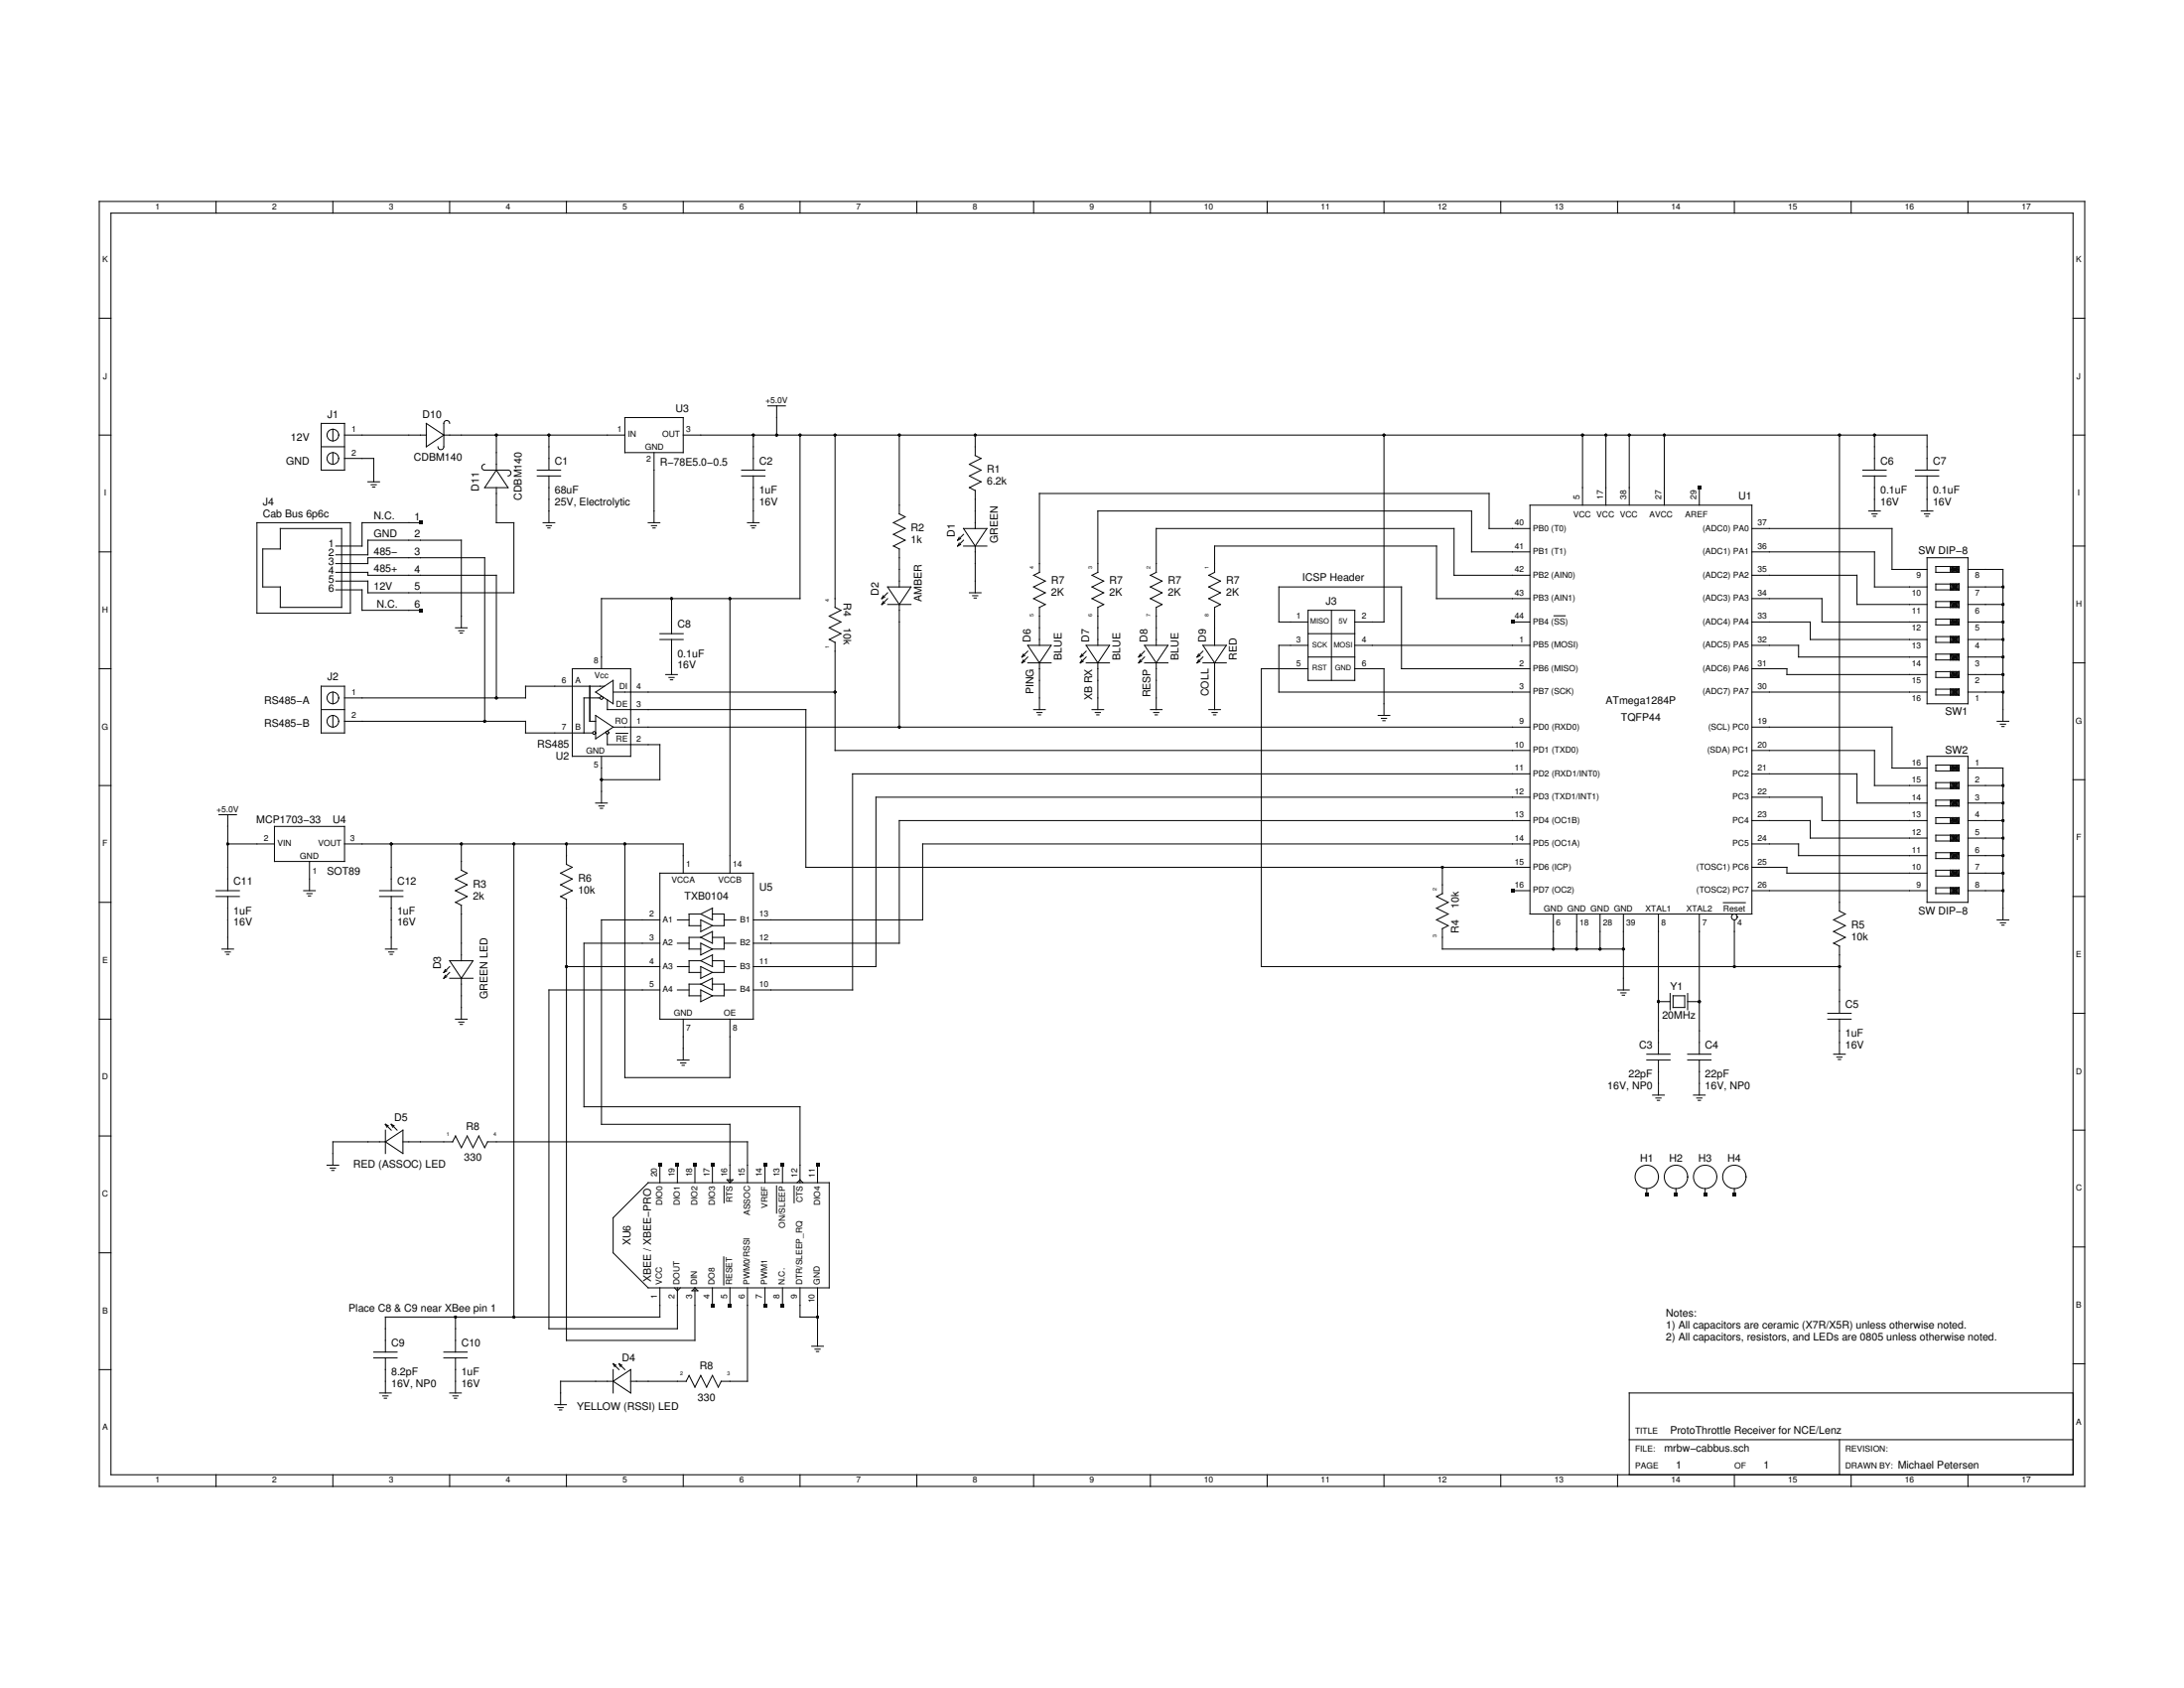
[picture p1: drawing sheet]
<svg xmlns="http://www.w3.org/2000/svg" width="279mm" height="216mm" viewBox="0 0 279 216" stroke-linecap="round" stroke-linejoin="round" font-family="sans-serif">
<g fill="none" stroke="#000" stroke-width=".13">
<path d="M12.7 25.8h254v164.3h-254zM14.2 27.3h251v161.3h-251zM27.6 25.8v1.5M42.6 25.8v1.5M57.5 25.8v1.5M72.5 25.8v1.5M87.4 25.8v1.5M102.3 25.8v1.5M117.3 25.8v1.5M132.2 25.8v1.5M147.2 25.8v1.5M162.1 25.8v1.5"/>
<path d="M177.1 25.8v1.5M192 25.8v1.5M206.9 25.8v1.5M221.9 25.8v1.5M236.8 25.8v1.5M251.8 25.8v1.5M12.7 55.6h1.5M12.7 40.7h1.5M41.1 54.2h3v5.9h-3zM41.1 57.1h3M42.6 54.9v1.5M42.6 57.9v1.5"/>
<path d="M44.1 55.6h10.4M44.1 58.6h3.7v3M54.5 54.2l2.3 1.4-2.3 1.5zM56.8 55.6h23.1M57.5 54.2a.37 .37 0 0 0-.3-.4 .37 .37 0 0 0-.4 .4v2.9a.37 .37 0 0 1-.4 .4 .37 .37 0 0 1-.4-.4M62 59.4a.37 .37 0 0 0-.4 .4 .37 .37 0 0 0 .4 .3h3a.37 .37 0 0 1 .4 .4 .37 .37 0 0 1-.4 .4M63.5 55.6v4.5M70.2 55.6v4.5M79.9 53.4h7.5v4.5h-7.5zM83.7 57.9v9M87.4 55.6h159.1v4.5M96.4 55.6v4.5"/>
<path d="M98.2 51.9h2.3M99.4 51.9v3.7M102.3 55.6v21h-25.4v8.9M106.8 55.6v22.1l.8 .4-1.5 .7 1.5 .8-1.5 .7 1.5 .7-1.5 .8 .7 .4v13.8h88.9M115 55.6v10.1l.8 .4-1.5 .8 1.5 .7-1.5 .7 1.5 .8-1.5 .7 .7 .4M124.8 55.6v2.7l.7 .3-1.5 .8 1.5 .7-1.5 .8 1.5 .7-1.5 .8 .8 .3v4.9M177.1 55.6v24h-3.8M202.5 55.6v9M205.4 55.6v9M208.4 55.6v9M212.9 55.6v9M235.3 55.6v60.9l.8 .4-1.5 .8 1.5 .7-1.5 .7 1.5 .8-1.5 .7 .7 .4"/>
<path d="M239.8 55.6v4.5M265.2 55.6h1.5M265.2 40.7h1.5M12.7 70.6h1.5M32.9 66.9h11.9v11.5h-11.9zM35.9 67.6h7.8v10.1h-7.8v-2.6h-2.3v-4.9h2.3zM43 71h4.1v-1.9h11.9v11.2M43 73.2h4.1v.4h16.4v15.7M43 72.1h4.1v-.8h14.9v21M43 75.4h3.3v2.7h7.5M47.1 61.6h1.5M47.5 62h.6"/>
<path d="M47.7 62.3h.3M53.8 66.9h-7.5v2.9h-3.3M63.5 62.4v4.5h2.2v8.9h-18.6v-1.5h-4.1M63.5 60.1l1.5 2.3h-3zM68.7 60.1h3M68.7 60.9h3M69.5 66.9h1.5M69.9 67.2h.7M70.1 67.5h.3M70.2 60.9v6M82.9 66.9h1.5M83.3 67.2h.7"/>
<path d="M83.5 67.5h.3M85.9 76.6v4.4M93.4 76.6v35.1M94.9 60.1h3M94.9 60.9h3M95.6 66.9h1.5M96 67.2h.7M96.2 67.5h.3M96.4 60.9v6M113 76.9l-.2 .4M113 76.2l-.2 .4M113.2 77.1l-.4 .2"/>
<path d="M113.2 76.4l-.4 .2M113.6 75.1h2.9l-1.5 2.2zM113.6 77.3h2.9M113.6 75.8l-.8 .8M113.6 76.6l-.8 .7M115 70.2v4.9M115 77.3v15.7M122.7 69.5l-.2 .3M122.7 68.7l-.2 .4M122.9 69.7l-.4 .1M122.9 68.9l-.4 .2M123.3 69.8h3"/>
<path d="M123.3 67.6h3l-1.5 2.2zM123.3 68.3l-.8 .8M123.3 69.1l-.8 .7M124 75.8h1.5M124.4 76.2h.7M124.6 76.5h.3M124.8 69.8v6M132.2 73.6l1.5 .7-1.5 .8 1.5 .7-1.5 .8 1.5 .7-.7 .4v4.8M139.7 73.6l1.5 .7-1.5 .8 1.5 .7-1.5 .8 1.5 .7-.8 .4v4.8M147.2 73.6l1.5 .7-1.5 .8 1.5 .7-1.5 .8 1.5 .7-.8 .4v4.8M154.6 73.6l.8-.4v-3.4h28.4v6.8h11.9M154.6 73.6l1.5 .7-1.5 .8 1.5 .7-1.5 .8 1.5 .7-.7 .4v4.8"/>
<path d="M167.3 79.6h-3.7v-4.5h15.7v10.4h16.4M167.3 78.1h6v8.9h-6zM170.3 78.1v8.9M193.5 79.6h2.2M195.7 70.6h-7.4v-5.2h-47.9v7.8l-.7 .4M195.7 73.6h-9.7v-6h-38.1v5.6l-.7 .4M195.7 67.6h-5.2v-4.5h-57.5v10.1l-.8 .4M195.7 64.6h28.4v52.3h-28.4zM198.8 78.8h1.4M217.4 62.4v2.2M224.1 70.6h15.7v4.5h6.7M224.1 73.6h13.5v3.7h8.9"/>
<path d="M224.1 76.6h9v3h13.4M224.1 79.6h7.5v2.2h14.9M224.1 67.6h17.9v5.2h4.5M238.3 60.1h3M238.3 60.9h3M239.1 65.4h1.5M239.5 65.7h.6M239.7 66h.3M239.8 60.9v4.5M245 60.1h3M245 60.9h3M245.8 65.4h1.5"/>
<path d="M246.2 65.7h.7M246.4 66h.3M246.5 71.3h5.3v18.7h-5.3zM246.5 60.9v4.5M249.5 75.1h1.1M249.5 77.3h1.1M249.5 79.6h1.1M249.5 72.8h1.1M249.5 79.4l1.1 .3M249.5 77.1l1.1 .4M249.5 74.9l1.1 .4M249.5 72.6l1.1 .4"/>
<path d="M249.7 79.2l.8 .7M249.7 76.9l.8 .8M249.7 74.7l.8 .7M249.7 72.5l.8 .7M249.9 79.2l.4 .7M249.9 76.9l.4 .8M249.9 74.7l.4 .7M249.9 72.5l.4 .7M250.1 72.5v.7M250.1 74.7v.7M250.1 76.9v.8M250.1 79.2v.7"/>
<path d="M250.3 79.2l-.4 .7M250.3 76.9l-.4 .8M250.3 74.7l-.4 .7M250.3 72.5l-.4 .7M250.5 79.2l-.8 .7M250.5 76.9l-.8 .8M250.5 74.7l-.8 .7M250.5 72.5l-.8 .7M250.6 76.9h-2.9v.8h2.9M250.6 72.5h-2.9v.7h2.9M250.6 74.7h-2.9v.7h2.9M250.6 72.5v.7"/>
<path d="M250.6 74.7v.7M250.6 76.9v.8M250.6 79.2v.7M250.6 79.2h-2.9v.7h2.9M250.6 72.5l-1.1 .7v-.7l1.1 .7M250.6 74.7l-1.1 .7v-.7l1.1 .7M250.6 76.9l-1.1 .8v-.8l1.1 .8M250.6 79.2l-1.1 .7v-.7l1.1 .7M250.6 79.4l-1.1 .3M250.6 77.1l-1.1 .4M250.6 74.9l-1.1 .4M250.6 72.6l-1.1 .4"/>
<path d="M251.8 75.1h4.4M251.8 77.3h4.4M251.8 79.6h4.4M251.8 72.8h4.4v19.5M265.2 69.8h1.5M12.7 85.5h1.5M41.1 87.8h3v5.9h-3zM41.1 90.8h3M42.6 88.5v1.5M42.6 91.5v1.5M44.1 92.3h23.1v1.4h8.6M58.3 80.3h1.5"/>
<path d="M58.7 80.7h.7M58.9 81h.3M73.2 85.5h7.5v11.2h-7.5zM75.5 87.8v4.5h.7M76.2 88.5l2.2-1.5v3zM76.2 91.5l2.2 1.5-2.2 1.5zM76.8 89.3h-2.1v4.4M76.9 96.7v6M77.3 87.8h-10.1v1.5h-23.1M77.7 93.9v1.3h6.7v4.5h-7.5M77.7 89.5v1.3h25.4v20.1h92.6M78.4 88.5h28.4"/>
<path d="M78.4 93h117.3M78.8 93.8h1.5M84.4 81h3M84.4 81.8h3M85.2 86.3h1.5M85.6 86.7h.6M85.8 87h.3M85.9 81.8v4.5M130.9 84.4l-.2 .4M130.9 83.7l-.2 .3M131.1 84.6l-.4 .2M131.1 83.8l-.4 .2"/>
<path d="M131.5 82.5h3l-1.5 2.3zM131.5 84.8h3M131.5 83.3l-.8 .7M131.5 84l-.8 .8M132.2 90.8h1.5M132.6 91.1h.7M132.8 91.4h.3M133 84.8v6M138.4 84.4l-.2 .4M138.4 83.7l-.2 .3M138.6 84.6l-.4 .2M138.6 83.8l-.4 .2"/>
<path d="M139 82.5h2.9l-1.5 2.3zM139 84.8h2.9M139 83.3l-.8 .7M139 84l-.8 .8M139.7 90.8h1.5M140.1 91.1h.7M140.3 91.4h.3M140.4 84.8v6M145.9 84.4l-.2 .4M145.9 83.7l-.2 .3M146.1 84.6l-.4 .2M146.1 83.8l-.4 .2"/>
<path d="M146.4 82.5h3l-1.5 2.3zM146.4 84.8h3M146.4 83.3l-.7 .7M146.4 84l-.7 .8M147.2 90.8h1.5M147.6 91.1h.7M147.8 91.4h.3M147.9 84.8v6M153.3 84.4l-.2 .4M153.3 83.7l-.2 .3M153.5 84.6l-.4 .2M153.5 83.8l-.4 .2"/>
<path d="M153.9 82.5h3l-1.5 2.3zM153.9 84.8h3M153.9 83.3l-.8 .7M153.9 84l-.8 .8M154.6 90.8h1.5M155.1 91.1h.6M155.2 91.4h.3M155.4 84.8v6M167.3 82.5h-3.7v6h32.1M167.3 85.5h-5.9v38.1h73.9M167.3 81h6M167.3 84h6"/>
<path d="M173.3 85.5h3.8v6M173.3 82.5h22.4M176.3 91.5h1.5M176.7 91.9h.7M176.9 92.2h.3M195.7 99h-86.6v27.6h-12.7M224.1 88.5h22.4M224.1 93h17.9v5.2h4.5M224.1 85.5h4.5v.8h17.9M224.1 96h15.7v4.5h6.7M224.1 99h13.5v3.7h8.9M224.1 82.5h6v1.5h16.4"/>
<path d="M246.5 96.7h5.3v18.7h-5.3zM249.5 88.5h1.1M249.5 81.8h1.1M249.5 86.3h1.1M249.5 84h1.1M249.5 88.3l1.1 .4M249.5 86.1l1.1 .4M249.5 83.8l1.1 .4M249.5 81.6l1.1 .4M249.5 98.2h1.1M249.5 98l1.1 .4M249.7 88.1l.8 .8"/>
<path d="M249.7 85.9l.8 .8M249.7 83.7l.8 .7M249.7 81.4l.8 .8M249.7 97.9l.8 .7M249.9 88.1l.4 .8M249.9 85.9l.4 .8M249.9 83.7l.4 .7M249.9 81.4l.4 .8M249.9 97.9l.4 .7M250.1 81.4v.8M250.1 83.7v.7M250.1 85.9v.8"/>
<path d="M250.1 88.1v.8M250.1 97.9v.7M250.3 88.1l-.4 .8M250.3 85.9l-.4 .8M250.3 83.7l-.4 .7M250.3 81.4l-.4 .8M250.3 97.9l-.4 .7M250.5 88.1l-.8 .8M250.5 85.9l-.8 .8M250.5 83.7l-.8 .7M250.5 81.4l-.8 .8M250.5 97.9l-.8 .7"/>
<path d="M250.6 85.9h-2.9v.8h2.9M250.6 88.1h-2.9v.8h2.9M250.6 81.4v.8M250.6 83.7v.7M250.6 85.9v.8M250.6 88.1v.8M250.6 97.9v.7M250.6 81.4h-2.9v.8h2.9M250.6 83.7h-2.9v.7h2.9M250.6 97.9h-2.9v.7h2.9M250.6 81.4l-1.1 .8v-.8l1.1 .8M250.6 83.7l-1.1 .7v-.7l1.1 .7"/>
<path d="M250.6 85.9l-1.1 .8v-.8l1.1 .8M250.6 88.1l-1.1 .8v-.8l1.1 .8M250.6 97.9l-1.1 .7v-.7l1.1 .7M250.6 88.3l-1.1 .4M250.6 86.1l-1.1 .4M250.6 83.8l-1.1 .4M250.6 81.6l-1.1 .4M250.6 98l-1.1 .4M251.8 88.5h4.4M251.8 81.8h4.4M251.8 86.3h4.4M251.8 98.2h4.4v19.5"/>
<path d="M251.8 84h4.4M255.5 92.3h1.5M255.9 92.6h.7M256.1 92.9h.3M265.2 99.7h1.5M265.2 84.8h1.5M12.7 100.5h1.5M12.7 115.4h1.5M27.6 114.7h3M27.6 113.9h3M28 104.2h2.3M29.1 107.9h6"/>
<path d="M29.1 104.2v9.7M29.1 114.7v6.7M35.1 105.7h9v4.5h-9zM38.8 113.9h1.5M39.3 114.3h.6M39.4 114.6h.3M39.6 110.2v3.7M44.1 107.9h43.3v3.8M48.6 114.7h2.9M48.6 113.9h2.9M50.1 107.9v6M50.1 114.7v6.7"/>
<path d="M59 107.9v3.4l.8 .4-1.5 .7 1.5 .8-1.5 .7 1.5 .8-1.5 .7 .7 .4M59 115.8v7.1M65.7 107.9v60.6M71.7 114.7l.8 .3v56.4h16.4v-6.7M72.5 107.9v2.7l.7 .3-1.5 .8 1.5 .7-1.5 .8 1.5 .7-1.5 .8M76.2 102.7h1.5M76.6 103.1h.7M76.8 103.4h.3M79.9 107.9v29.9h13.5v-7.4M84.4 117.7h-7.5v26.1h16.5v7.5M84.4 111.7h12v18.7h-12zM86.7 117.7h1.5"/>
<path d="M89.6 119.9h-1.4v1.5h1.4M89.6 116.9l1.5-.7v1.5zM89.6 119.9l1.5-.8v1.5zM89.6 117.7l1.5 .7-1.5 .7zM89.6 116.9h-1.4v1.5h1.4M91.1 119.9h1.5v1.5h-1.5M91.1 116.9h1.5v1.5h-1.5M92.6 117.7h1.5M184.5 110.9v3.4l-.7 .4 1.5 .7-1.5 .8 1.5 .7-1.5 .8 1.5 .7-.8 .4v2.6h23.2M193.5 113.9h2.2M195.7 105h-80.7v15.6h-18.6M195.7 102h-83.6v21.6h-15.7"/>
<path d="M195.7 107.9h-77.7v9.8h-21.6M198.7 116.9v4.5M201.7 116.9v4.5M204.7 116.9v4.5M207.7 116.9v9.7M212.2 116.9v17.9M217.4 116.9v17.9M220.5 115.5h2.8M221.9 117.7v5.9M224.1 110.9h4.5v.8h17.9M224.1 107.9h6v1.5h16.4M224.1 102h9v3h13.4"/>
<path d="M224.1 105h7.5v2.2h14.9M224.1 113.9h22.4M249.5 102.7h1.1M249.5 100.5h1.1M249.5 105h1.1M249.5 113.9h1.1M249.5 111.7h1.1M249.5 107.2h1.1M249.5 109.4h1.1M249.5 100.3l1.1 .4M249.5 102.5l1.1 .4M249.5 104.8l1.1 .3"/>
<path d="M249.5 107l1.1 .4M249.5 109.2l1.1 .4M249.5 111.5l1.1 .4M249.5 113.7l1.1 .4M249.7 100.1l.8 .7M249.7 102.3l.8 .8M249.7 104.6l.8 .7M249.7 106.8l.8 .8M249.7 109.1l.8 .7M249.7 111.3l.8 .8M249.7 113.5l.8 .8M249.9 100.1l.4 .7"/>
<path d="M249.9 102.3l.4 .8M249.9 104.6l.4 .7M249.9 106.8l.4 .8M249.9 109.1l.4 .7M249.9 111.3l.4 .8M249.9 113.5l.4 .8M250.1 100.1v.7M250.1 102.3v.8M250.1 104.6v.7M250.1 106.8v.8M250.1 109.1v.7M250.1 111.3v.8"/>
<path d="M250.1 113.5v.8M250.3 100.1l-.4 .7M250.3 102.3l-.4 .8M250.3 104.6l-.4 .7M250.3 106.8l-.4 .8M250.3 109.1l-.4 .7M250.3 111.3l-.4 .8M250.3 113.5l-.4 .8M250.5 100.1l-.8 .7M250.5 102.3l-.8 .8M250.5 104.6l-.8 .7M250.5 106.8l-.8 .8"/>
<path d="M250.5 109.1l-.8 .7M250.5 111.3l-.8 .8M250.5 113.5l-.8 .8M250.6 102.3h-2.9v.8h2.9M250.6 113.5h-2.9v.8h2.9M250.6 100.1v.7M250.6 102.3v.8M250.6 104.6v.7M250.6 106.8v.8M250.6 109.1v.7M250.6 111.3v.8M250.6 113.5v.8"/>
<path d="M250.6 100.1h-2.9v.7h2.9M250.6 104.6h-2.9v.7h2.9M250.6 106.8h-2.9v.8h2.9M250.6 109.1h-2.9v.7h2.9M250.6 111.3h-2.9v.8h2.9M250.6 100.1l-1.1 .7v-.7l1.1 .7M250.6 102.3l-1.1 .8v-.8l1.1 .8M250.6 104.6l-1.1 .7v-.7l1.1 .7M250.6 106.8l-1.1 .8v-.8l1.1 .8M250.6 109.1l-1.1 .7v-.7l1.1 .7M250.6 111.3l-1.1 .8v-.8l1.1 .8M250.6 113.5l-1.1 .8v-.8l1.1 .8"/>
<path d="M250.6 100.3l-1.1 .4M250.6 102.5l-1.1 .4M250.6 104.8l-1.1 .3M250.6 107l-1.1 .4M250.6 109.2l-1.1 .4M250.6 111.5l-1.1 .4M250.6 113.7l-1.1 .4M251.8 102.7h4.4M251.8 100.5h4.4M251.8 105h4.4M251.8 113.9h4.4M251.8 111.7h4.4"/>
<path d="M251.8 107.2h4.4M251.8 109.4h4.4M255.5 117.7h1.5M255.9 118h.7M256.1 118.3h.3M265.2 114.7h1.5M12.7 130.4h1.5M28.4 121.4h1.5M28.8 121.8h.7M29 122.1h.3M49.3 121.4h1.5M49.7 121.8h.7"/>
<path d="M49.9 122.1h.3M57 124.8l-.2 .3M57 124l-.2 .4M57.2 124.9l-.4 .2M57.2 124.2l-.4 .2M57.5 122.9h3l-1.5 2.2zM57.5 125.1h3M57.5 123.6l-.7 .8M57.5 124.4l-.7 .7M58.3 130.4h1.5M58.7 130.7h.7M58.9 131h.3"/>
<path d="M59 125.1v5.3M72.5 123.6h11.9M84.4 120.6h-9.7v21h27.6v9.7M84.4 126.6h-14.2v43.3h16.5v-5.2M86.7 135.6h1.5M86.7 126.6h1.5M86.7 123.6h1.5M86.7 120.6h1.5M87.1 136h.6M87.3 136.3h.3M87.4 130.4v5.2M89.6 125.9h-1.4v1.5h1.4"/>
<path d="M89.6 122.9l1.5-.8v1.5zM89.6 125.9l1.5-.8v1.5zM89.6 122.9h-1.4v1.5h1.4M89.6 120.6l1.5 .8-1.5 .7zM89.6 123.6l1.5 .8-1.5 .7zM89.6 126.6l1.5 .8-1.5 .7zM91.1 125.9h1.5v1.5h-1.5M91.1 122.9h1.5v1.5h-1.5M92.6 126.6h1.5M92.6 123.6h1.5M92.6 120.6h1.5M206.9 126.6h1.5"/>
<path d="M207.3 127h.7M207.5 127.3h.3M210.7 134.8h3M210.7 135.6h3M212.2 128.1h1.5M212.2 135.6v4.5M213.7 127.1v2.1M214 127.4h1.5v1.5h-1.5zM215.9 128.1h1.5M215.9 127.1v2.1M215.9 134.8h3M215.9 135.6h3"/>
<path d="M217.4 135.6v4.5M233.8 130.4h3M233.8 129.6h3M234.6 134.8h1.5M235 135.2h.7M235.2 135.5h.3M235.3 121v8.6M235.3 130.4v4.4M265.2 129.6h1.5M12.7 145.3h1.5M41.8 149h1.5M42.2 149.4h.7"/>
<path d="M42.4 149.7h.3M49.3 144.5v3M49.3 146h-6.7v3M49.3 146l2.2-1.5v3zM49.3 143.8l.8 .7M49.3 143.8l.2 .4M49.3 143.8l.4 .2M50.1 143.8l.7 .7M50.1 143.8l.1 .4M50.1 143.8l.3 .2M58.3 145.3l.7 1.5 .8-1.5 .7 1.5 .8-1.5 .7 1.5 .4-.8h33.2v5.3M58.3 145.3l-.4 .7h-6.4"/>
<path d="M82.9 151.3h23.2v13.4h-23.2l-4.5-4.5v-4.4zM84.4 149v2.3M86.7 149v2.3M88.9 149v2.3M91.1 149v2.3M92.6 151.7v2.1M93 150.9h.8l-.4 .4zM97.9 149v2.3M99.3 151.7v3.5M100.1 149v2.3M101.6 151.7v2.1M102 151.3l.3-.4 .4 .4"/>
<path d="M104.6 149v2.3M210.7 152v.8M211.4 140.1h1.5M211.8 140.4h.7M212 140.7h.3M214.4 152v.8M216.6 140.1h1.5M217.1 140.4h.6M217.2 140.7h.3M218.1 152v.8M221.9 152v.8M265.2 144.5h1.5"/>
<path d="M265.2 159.5h1.5M12.7 160.2h1.5M12.7 175.2h1.5M47.8 172.9h3M47.8 173.7h3M48.6 178.2h1.5M49 178.5h.6M49.2 178.8h.3M49.3 173.7v4.5M56.8 172.9h3M56.8 173.7h3M57.5 178.2h1.5"/>
<path d="M57.9 178.5h.7M58.1 178.8h.3M58.3 168.5v4.4M58.3 173.7v4.5M71 179.7h1.5M78.4 175.2v3M78.4 176.7l2.3-1.5v3zM78.4 176.7h-6.7v3M78.4 174.4l.8 .8M78.4 174.4l.2 .4M78.4 174.4l.4 .2M79.2 174.4l.7 .8"/>
<path d="M79.2 174.4l.2 .4M79.2 174.4l.4 .2M84.4 164.7v3.8h-35.1v4.4M86.3 164.7l.4 .4 .3-.4M88.2 175.9l-.4 .8h-7.1M88.5 165.1l.4-.4 .4 .4zM91.1 164.7v2.3M92.6 160.7v3.6M93.4 164.7v2.3M95.6 164.7v12h-3.3l-.4 .7-.8-1.5-.7 1.5-.8-1.5-.7 1.5-.7-1.5M97.9 164.7v2.3M100.1 164.7v2.3"/>
<path d="M102.3 164.7v3.8h2.3M103.8 172.2h1.5M104.3 172.6h.6M104.4 172.9h.3M104.6 164.7v7.5M265.2 178.2h-56.8v10.4M265.2 174.4h1.5M27.6 188.6v1.5M42.6 188.6v1.5M57.5 188.6v1.5M71.4 180h.7M71.6 180.3h.3"/>
<path d="M72.5 188.6v1.5M87.4 188.6v1.5M102.3 188.6v1.5M117.3 188.6v1.5M132.2 188.6v1.5M147.2 188.6v1.5M162.1 188.6v1.5M177.1 188.6v1.5M192 188.6v1.5M206.9 188.6v1.5M208.4 184.1h56.8M221.9 188.6v1.5"/>
<path d="M235.3 184.1v4.5M236.8 188.6v1.5M251.8 188.6v1.5"/>
<circle cx="42.6" cy="55.6" r=".75"/>
<circle cx="42.6" cy="58.6" r=".75"/>
<circle cx="42.6" cy="92.3" r=".75"/>
<circle cx="42.6" cy="89.3" r=".75"/>
<circle cx="76" cy="93.7" r=".19"/>
<circle cx="76.9" cy="89.3" r=".19"/>
<circle cx="77.7" cy="93.7" r=".19"/>
<circle cx="221.9" cy="117.3" r=".37"/>
<circle cx="210.7" cy="150.5" r="1.49"/>
<circle cx="214.4" cy="150.5" r="1.49"/>
<circle cx="218.1" cy="150.5" r="1.49"/>
<circle cx="221.9" cy="150.5" r="1.49"/>
</g>
<g fill="#000">
<path d="M53.6 66.6h.4v.5h-.4zM53.6 77.8h.4v.5h-.4zM193.3 79.3h.4v.5h-.4zM217.2 62.1h.4v.5h-.4zM193.3 113.7h.4v.4h-.4zM84.2 148.8h.4v.5h-.4zM86.4 148.8h.5v.5h-.5zM88.7 148.8h.4v.5h-.4zM90.9 148.8h.5v.5h-.5zM97.6 148.8h.5v.5h-.5zM99.9 148.8h.4v.5h-.4zM104.4 148.8h.4v.5h-.4z"/>
<path d="M210.4 152.5h.5v.5h-.5zM214.2 152.5h.4v.5h-.4zM217.9 152.5h.5v.5h-.5zM221.7 152.5h.4v.5h-.4zM90.9 166.7h.5v.5h-.5zM93.2 166.7h.4v.5h-.4zM97.6 166.7h.5v.5h-.5zM99.9 166.7h.4v.5h-.4z"/>
<circle cx="63.5" cy="55.6" r=".19"/>
<circle cx="70.2" cy="55.6" r=".19"/>
<circle cx="96.4" cy="55.6" r=".19"/>
<circle cx="99.4" cy="55.6" r=".19"/>
<circle cx="102.3" cy="55.6" r=".19"/>
<circle cx="106.8" cy="55.6" r=".19"/>
<circle cx="115" cy="55.6" r=".19"/>
<circle cx="124.8" cy="55.6" r=".19"/>
<circle cx="177.1" cy="55.6" r=".19"/>
<circle cx="202.5" cy="55.6" r=".19"/>
<circle cx="205.4" cy="55.6" r=".19"/>
<circle cx="208.4" cy="55.6" r=".19"/>
<circle cx="212.9" cy="55.6" r=".19"/>
<circle cx="235.3" cy="55.6" r=".19"/>
<circle cx="239.8" cy="55.6" r=".19"/>
<circle cx="85.9" cy="76.6" r=".19"/>
<circle cx="93.4" cy="76.6" r=".19"/>
<circle cx="256.2" cy="77.3" r=".19"/>
<circle cx="256.2" cy="75.1" r=".19"/>
<circle cx="256.2" cy="79.6" r=".19"/>
<circle cx="62" cy="92.3" r=".19"/>
<circle cx="63.5" cy="89.3" r=".19"/>
<circle cx="76.9" cy="99.7" r=".19"/>
<circle cx="106.8" cy="88.5" r=".19"/>
<circle cx="115" cy="93" r=".19"/>
<circle cx="256.2" cy="88.5" r=".19"/>
<circle cx="256.2" cy="81.8" r=".19"/>
<circle cx="256.2" cy="86.3" r=".19"/>
<circle cx="256.2" cy="84" r=".19"/>
<circle cx="29.1" cy="107.9" r=".19"/>
<circle cx="50.1" cy="107.9" r=".19"/>
<circle cx="59" cy="107.9" r=".19"/>
<circle cx="65.7" cy="107.9" r=".19"/>
<circle cx="72.5" cy="107.9" r=".19"/>
<circle cx="79.9" cy="107.9" r=".19"/>
<circle cx="184.5" cy="110.9" r=".19"/>
<circle cx="256.2" cy="113.9" r=".19"/>
<circle cx="256.2" cy="102.7" r=".19"/>
<circle cx="256.2" cy="109.4" r=".19"/>
<circle cx="256.2" cy="105" r=".19"/>
<circle cx="256.2" cy="111.7" r=".19"/>
<circle cx="256.2" cy="100.5" r=".19"/>
<circle cx="256.2" cy="107.2" r=".19"/>
<circle cx="72.5" cy="123.6" r=".19"/>
<circle cx="198.7" cy="121.4" r=".19"/>
<circle cx="201.7" cy="121.4" r=".19"/>
<circle cx="204.7" cy="121.4" r=".19"/>
<circle cx="207.7" cy="121.4" r=".19"/>
<circle cx="212.2" cy="128.1" r=".19"/>
<circle cx="217.4" cy="128.1" r=".19"/>
<circle cx="221.9" cy="123.6" r=".19"/>
<circle cx="235.3" cy="123.6" r=".19"/>
<circle cx="58.3" cy="168.5" r=".19"/>
<circle cx="65.7" cy="168.5" r=".19"/>
<circle cx="104.6" cy="168.5" r=".19"/>
</g>
<g font-size="1.3">
<text x="41.9" y="53.4">J1</text>
<text x="54" y="53.4">D10</text>
<text x="86.4" y="52.7">U3</text>
<text x="36.6" y="59.4">GND</text>
<text x="37.2" y="56.4">12V</text>
<text x="52.9" y="58.9">CDBM140</text>
<text x="71" y="59.4">C1</text>
<text x="84.4" y="59.6">R−78E5.0−0.5</text>
<text x="97.1" y="59.4">C2</text>
<text x="240.6" y="59.4">C6</text>
<text x="247.3" y="59.4">C7</text>
<text x="33.6" y="64.6">J4</text>
<text x="61.3" y="62.9" transform="rotate(-90 61.3 62.9)">D11</text>
<text x="66.7" y="64" transform="rotate(-90 66.7 64)">CDBM140</text>
<text x="71" y="63.1">68uF</text>
<text x="71" y="64.6">25V, Electrolytic</text>
<text x="97.1" y="63.1">1uF</text>
<text x="97.1" y="64.6">16V</text>
<text x="126.3" y="60.5">R1</text>
<text x="126.3" y="62">6.2k</text>
<text x="222.4" y="63.9">U1</text>
<text x="240.6" y="63.1">0.1uF</text>
<text x="240.6" y="64.6">16V</text>
<text x="247.3" y="63.1">0.1uF</text>
<text x="247.3" y="64.6">16V</text>
<text x="33.6" y="66.1">Cab Bus 6p6c</text>
<text x="42" y="70">1</text>
<text x="42" y="71.1">2</text>
<text x="47.8" y="66.5">N.C.</text>
<text x="47.8" y="68.7">GND</text>
<text x="47.8" y="71">485−</text>
<text x="53" y="66.5">1</text>
<text x="53" y="68.8">2</text>
<text x="53" y="71">3</text>
<text x="116.5" y="68">R2</text>
<text x="116.5" y="69.4">1k</text>
<text x="122.1" y="68.7" transform="rotate(-90 122.1 68.7)">D1</text>
<text x="127.6" y="69.5" transform="rotate(-90 127.6 69.5)">GREEN</text>
<text x="245.4" y="70.8">SW DIP−8</text>
<text x="42" y="72.3">3</text>
<text x="42" y="73.4">4</text>
<text x="42" y="74.5">5</text>
<text x="42" y="75.6">6</text>
<text x="47.8" y="73.2">485+</text>
<text x="47.8" y="75.4">12V</text>
<text x="48.2" y="77.7">N.C.</text>
<text x="53" y="73.2">4</text>
<text x="53" y="75.5">5</text>
<text x="53" y="77.7">6</text>
<text x="107.9" y="77.1" transform="rotate(90 107.9 77.1)">R4</text>
<text x="112.4" y="76.2" transform="rotate(-90 112.4 76.2)">D2</text>
<text x="117.9" y="76.9" transform="rotate(-90 117.9 76.9)">AMBER</text>
<text x="134.5" y="76.2">2K</text>
<text x="134.5" y="74.7">R7</text>
<text x="141.9" y="76.2">2K</text>
<text x="141.9" y="74.7">R7</text>
<text x="149.4" y="76.2">2K</text>
<text x="149.4" y="74.7">R7</text>
<text x="156.9" y="76.2">2K</text>
<text x="156.9" y="74.7">R7</text>
<text x="166.6" y="74.3">ICSP Header</text>
<text x="169.6" y="77.3">J3</text>
<text x="86.7" y="80.3">C8</text>
<text x="107.9" y="80.3" transform="rotate(90 107.9 80.3)">10k</text>
<text x="131.9" y="82.2" transform="rotate(-90 131.9 82.2)">D6</text>
<text x="139.3" y="82.2" transform="rotate(-90 139.3 82.2)">D7</text>
<text x="146.8" y="82.2" transform="rotate(-90 146.8 82.2)">D8</text>
<text x="154.3" y="82.2" transform="rotate(-90 154.3 82.2)">D9</text>
<text x="41.9" y="87">J2</text>
<text x="86.7" y="84">0.1uF</text>
<text x="86.7" y="85.5">16V</text>
<text x="132.2" y="88.8" transform="rotate(-90 132.2 88.8)">PING</text>
<text x="135.8" y="84.4" transform="rotate(-90 135.8 84.4)">BLUE</text>
<text x="139.7" y="89.6" transform="rotate(-90 139.7 89.6)">XB RX</text>
<text x="143.3" y="84.4" transform="rotate(-90 143.3 84.4)">BLUE</text>
<text x="147.2" y="89.2" transform="rotate(-90 147.2 89.2)">RESP</text>
<text x="150.8" y="84.4" transform="rotate(-90 150.8 84.4)">BLUE</text>
<text x="154.6" y="89.1" transform="rotate(-90 154.6 89.1)">COLL</text>
<text x="158.2" y="84.4" transform="rotate(-90 158.2 84.4)">RED</text>
<text x="205.4" y="90">ATmega1284P</text>
<text x="33.8" y="90">RS485−A</text>
<text x="33.8" y="93">RS485−B</text>
<text x="68.7" y="95.6">RS485</text>
<text x="207.4" y="92.2">TQFP44</text>
<text x="248.8" y="91.4">SW1</text>
<text x="71.1" y="97.1">U2</text>
<text x="248.8" y="96.4">SW2</text>
<text x="32.8" y="105.3">MCP1703−33</text>
<text x="42.6" y="105.3">U4</text>
<text x="29.9" y="113.2">C11</text>
<text x="41.8" y="111.9">SOT89</text>
<text x="50.8" y="113.2">C12</text>
<text x="60.5" y="113.5">R3</text>
<text x="74" y="112.8">R6</text>
<text x="97.1" y="113.9">U5</text>
<text x="29.9" y="116.9">1uF</text>
<text x="29.9" y="118.4">16V</text>
<text x="50.8" y="116.9">1uF</text>
<text x="50.8" y="118.4">16V</text>
<text x="60.5" y="115">2k</text>
<text x="74" y="114.3">10k</text>
<text x="87.6" y="115">TXB0104</text>
<text x="186.6" y="119.3" transform="rotate(-90 186.6 119.3)">R4</text>
<text x="186.6" y="116.2" transform="rotate(-90 186.6 116.2)">10k</text>
<text x="236.8" y="118.8">R5</text>
<text x="245.4" y="116.9">SW DIP−8</text>
<text x="56.4" y="124" transform="rotate(-90 56.4 124)">D3</text>
<text x="236.8" y="120.2">10k</text>
<text x="62.4" y="127.7" transform="rotate(-90 62.4 127.7)">GREEN LED</text>
<text x="212.6" y="130.4">20MHz</text>
<text x="213.7" y="126.6">Y1</text>
<text x="236.1" y="128.9">C5</text>
<text x="208.3" y="137.8">22pF</text>
<text x="209.7" y="134.1">C3</text>
<text x="218.1" y="134.1">C4</text>
<text x="218.1" y="137.8">22pF</text>
<text x="236.1" y="132.6">1uF</text>
<text x="236.1" y="134.1">16V</text>
<text x="50.4" y="143.4">D5</text>
<text x="205.6" y="139.3">16V, NP0</text>
<text x="218.1" y="139.3">16V, NP0</text>
<text x="45.2" y="149.4">RED (ASSOC) LED</text>
<text x="59.4" y="148.5">330</text>
<text x="59.6" y="144.5">R8</text>
<text x="209.8" y="148.6">H1</text>
<text x="213.5" y="148.6">H2</text>
<text x="217.3" y="148.6">H3</text>
<text x="221" y="148.6">H4</text>
<text x="80.7" y="159.3" transform="rotate(-90 80.7 159.3)">XU6</text>
<text x="44.6" y="167.7">Place C8 &amp; C9 near XBee pin 1</text>
<text x="83.3" y="164" transform="rotate(-90 83.3 164)">XBEE / XBEE−PRO</text>
<text x="50.1" y="172.2">C9</text>
<text x="59" y="172.2">C10</text>
<text x="213.1" y="168.4">Notes:</text>
<text x="213.1" y="169.9">1) All capacitors are ceramic (X7R/X5R) unless otherwise noted.</text>
<text x="213.1" y="171.4">2) All capacitors, resistors, and LEDs are 0805 unless otherwise noted.</text>
<text x="50.1" y="175.9">8.2pF</text>
<text x="50.1" y="177.4">16V, NP0</text>
<text x="59" y="175.9">1uF</text>
<text x="59" y="177.4">16V</text>
<text x="79.6" y="174.1">D4</text>
<text x="89.3" y="179.1">330</text>
<text x="89.5" y="175.2">R8</text>
<text x="73.8" y="180.3">YELLOW (RSSI) LED</text>
<text x="212.9" y="185.6">mrbw−cabbus.sch</text>
<text x="213.7" y="183.4">ProtoThrottle Receiver for NCE/Lenz</text>
<text x="214.4" y="187.9">1</text>
<text x="225.6" y="187.9">1</text>
<text x="242.8" y="187.9">Michael Petersen</text>
</g>
<g font-size="1.1">
<text x="19.9" y="26.8">1</text>
<text x="34.8" y="26.8">2</text>
<text x="49.8" y="26.8">3</text>
<text x="64.7" y="26.8">4</text>
<text x="79.6" y="26.8">5</text>
<text x="94.6" y="26.8">6</text>
<text x="109.5" y="26.8">7</text>
<text x="124.5" y="26.8">8</text>
<text x="139.4" y="26.8">9</text>
<text x="154" y="26.8">10</text>
<text x="169" y="26.8">11</text>
<text x="183.9" y="26.8">12</text>
<text x="198.9" y="26.8">13</text>
<text x="213.8" y="26.8">14</text>
<text x="228.7" y="26.8">15</text>
<text x="243.7" y="26.8">16</text>
<text x="258.6" y="26.8">17</text>
<text x="13.1" y="33.5">K</text>
<text x="265.6" y="33.5">K</text>
<text x="13.2" y="48.5">J</text>
<text x="97.9" y="51.5">+5.0V</text>
<text x="265.7" y="48.5">J</text>
<text x="45" y="55.3">1</text>
<text x="45" y="58.3">2</text>
<text x="79" y="55.3">1</text>
<text x="80.3" y="55.9">IN</text>
<text x="82.5" y="57.5">GND</text>
<text x="82.7" y="59">2</text>
<text x="84.7" y="55.9">OUT</text>
<text x="87.8" y="55.3">3</text>
<text x="13.3" y="63.4">I</text>
<text x="202.1" y="63.9" transform="rotate(-90 202.1 63.9)">5</text>
<text x="205.1" y="63.9" transform="rotate(-90 205.1 63.9)">17</text>
<text x="208.1" y="63.9" transform="rotate(-90 208.1 63.9)">38</text>
<text x="212.5" y="63.9" transform="rotate(-90 212.5 63.9)">27</text>
<text x="217" y="63.9" transform="rotate(-90 217 63.9)">29</text>
<text x="265.8" y="63.4">I</text>
<text x="193.8" y="70.2">41</text>
<text x="193.8" y="67.2">40</text>
<text x="196.1" y="70.9">PB1 (T1)</text>
<text x="196.1" y="67.9">PB0 (T0)</text>
<text x="201.3" y="66.1">VCC VCC VCC</text>
<text x="211" y="66.1">AVCC</text>
<text x="215.6" y="66.1">AREF</text>
<text x="217.8" y="70.9">(ADC1) PA1</text>
<text x="217.8" y="67.9">(ADC0) PA0</text>
<text x="224.9" y="70.2">36</text>
<text x="224.9" y="67.2">37</text>
<text x="193.8" y="76.2">43</text>
<text x="193.8" y="73.2">42</text>
<text x="196.1" y="76.9">PB3 (AIN1)</text>
<text x="196.1" y="73.9">PB2 (AIN0)</text>
<text x="217.8" y="76.9">(ADC3) PA3</text>
<text x="217.8" y="73.9">(ADC2) PA2</text>
<text x="224.9" y="76.2">34</text>
<text x="224.9" y="73.2">35</text>
<text x="244.6" y="76.2">10</text>
<text x="245.2" y="74">9</text>
<text x="252.7" y="76.2">7</text>
<text x="252.7" y="74">8</text>
<text x="265.6" y="77.6">H</text>
<text x="13.1" y="78.3">H</text>
<text x="165.8" y="79.2">1</text>
<text x="165.8" y="82.2">3</text>
<text x="174.2" y="79.2">2</text>
<text x="174.2" y="82.2">4</text>
<text x="193.8" y="79.2">44</text>
<text x="194.4" y="82.2">1</text>
<text x="196.1" y="79.8">PB4 (SS)</text>
<text x="196.1" y="82.8">PB5 (MOSI)</text>
<text x="217.8" y="82.8">(ADC5) PA5</text>
<text x="217.8" y="79.8">(ADC4) PA4</text>
<text x="224.9" y="82.2">32</text>
<text x="224.9" y="79.2">33</text>
<text x="244.6" y="82.9">13</text>
<text x="244.6" y="80.7">12</text>
<text x="244.6" y="78.5">11</text>
<text x="252.7" y="82.9">4</text>
<text x="252.7" y="80.7">5</text>
<text x="252.7" y="78.5">6</text>
<text x="45" y="88.9">1</text>
<text x="71.9" y="87.4">6</text>
<text x="73.6" y="87.4">A</text>
<text x="76" y="84.8">8</text>
<text x="76" y="86.7">Vcc</text>
<text x="79.2" y="88.1">DI</text>
<text x="81.4" y="88.1">4</text>
<text x="165.8" y="85.2">5</text>
<text x="174.2" y="85.2">6</text>
<text x="194.4" y="88.1">3</text>
<text x="194.4" y="85.2">2</text>
<text x="196.1" y="88.8">PB7 (SCK)</text>
<text x="196.1" y="85.8">PB6 (MISO)</text>
<text x="217.8" y="88.8">(ADC7) PA7</text>
<text x="217.8" y="85.8">(ADC6) PA6</text>
<text x="224.9" y="88.1">30</text>
<text x="224.9" y="85.2">31</text>
<text x="244.6" y="89.7">16</text>
<text x="244.6" y="87.4">15</text>
<text x="244.6" y="85.2">14</text>
<text x="252.7" y="89.7">1</text>
<text x="252.7" y="87.4">2</text>
<text x="252.7" y="85.2">3</text>
<text x="13" y="93.3">G</text>
<text x="45" y="91.9">2</text>
<text x="71.9" y="93.4">7</text>
<text x="73.6" y="93.4">B</text>
<text x="78.7" y="92.6">RO</text>
<text x="78.8" y="94.9">RE</text>
<text x="78.8" y="90.4">DE</text>
<text x="81.4" y="92.6">1</text>
<text x="81.4" y="94.9">2</text>
<text x="81.4" y="90.4">3</text>
<text x="193.8" y="95.6">10</text>
<text x="194.4" y="92.6">9</text>
<text x="196.1" y="93.3">PD0 (RXD0)</text>
<text x="218.5" y="93.3">(SCL) PC0</text>
<text x="224.9" y="95.6">20</text>
<text x="224.9" y="92.6">19</text>
<text x="265.5" y="92.5">G</text>
<text x="75" y="96.4">GND</text>
<text x="76" y="98.2">5</text>
<text x="193.8" y="101.6">12</text>
<text x="193.8" y="98.6">11</text>
<text x="196.1" y="99.3">PD2 (RXD1/INT0)</text>
<text x="196.1" y="96.3">PD1 (TXD0)</text>
<text x="218.4" y="96.3">(SDA) PC1</text>
<text x="221.6" y="99.3">PC2</text>
<text x="224.9" y="101.6">22</text>
<text x="224.9" y="98.6">21</text>
<text x="244.6" y="97.9">16</text>
<text x="244.6" y="100.1">15</text>
<text x="252.7" y="97.9">1</text>
<text x="252.7" y="100.1">2</text>
<text x="27.7" y="103.8">+5.0V</text>
<text x="33.8" y="107.6">2</text>
<text x="44.8" y="107.6">3</text>
<text x="193.8" y="107.6">14</text>
<text x="193.8" y="104.6">13</text>
<text x="196.1" y="105.2">PD4 (OC1B)</text>
<text x="196.1" y="102.3">PD3 (TXD1/INT1)</text>
<text x="221.6" y="105.2">PC4</text>
<text x="221.6" y="102.3">PC3</text>
<text x="224.9" y="107.6">24</text>
<text x="224.9" y="104.6">23</text>
<text x="244.6" y="102.3">14</text>
<text x="244.6" y="104.6">13</text>
<text x="244.6" y="106.8">12</text>
<text x="252.7" y="102.3">3</text>
<text x="252.7" y="104.6">4</text>
<text x="252.7" y="106.8">5</text>
<text x="265.6" y="107.5">F</text>
<text x="13.1" y="108.2">F</text>
<text x="35.5" y="108.2">VIN</text>
<text x="38.4" y="109.8">GND</text>
<text x="40" y="111.7">1</text>
<text x="40.7" y="108.2">VOUT</text>
<text x="85.9" y="112.9">VCCA</text>
<text x="87.8" y="110.9">1</text>
<text x="91.9" y="112.9">VCCB</text>
<text x="93.8" y="110.9">14</text>
<text x="193.8" y="113.5">16</text>
<text x="193.8" y="110.6">15</text>
<text x="196.1" y="111.2">PD6 (ICP)</text>
<text x="196.1" y="108.2">PD5 (OC1A)</text>
<text x="217" y="111.2">(TOSC1) PC6</text>
<text x="221.6" y="108.2">PC5</text>
<text x="224.9" y="113.5">26</text>
<text x="224.9" y="110.6">25</text>
<text x="244.6" y="109.1">11</text>
<text x="244.6" y="111.3">10</text>
<text x="245.2" y="113.5">9</text>
<text x="252.7" y="109.1">6</text>
<text x="252.7" y="111.3">7</text>
<text x="252.7" y="113.5">8</text>
<text x="83.1" y="117.3">2</text>
<text x="84.8" y="117.9">A1</text>
<text x="94.7" y="117.9">B1</text>
<text x="97.1" y="117.3">13</text>
<text x="196.1" y="114.2">PD7 (OC2)</text>
<text x="197.5" y="116.5">GND GND GND GND</text>
<text x="199.1" y="118.4">6</text>
<text x="202.1" y="118.4">18</text>
<text x="205.1" y="118.4">28</text>
<text x="208.1" y="118.4">39</text>
<text x="210.5" y="116.5">XTAL1</text>
<text x="212.5" y="118.4">8</text>
<text x="215.7" y="116.5">XTAL2</text>
<text x="217" y="114.2">(TOSC2) PC7</text>
<text x="217.8" y="118.4">7</text>
<text x="220.5" y="116.5">Reset</text>
<text x="222.3" y="118.4">4</text>
<text x="13.1" y="123.2">E</text>
<text x="83.1" y="120.3">3</text>
<text x="83.1" y="123.3">4</text>
<text x="84.8" y="120.9">A2</text>
<text x="84.8" y="123.9">A3</text>
<text x="94.7" y="120.9">B2</text>
<text x="94.7" y="123.9">B3</text>
<text x="97.1" y="120.3">12</text>
<text x="97.1" y="123.3">11</text>
<text x="265.6" y="122.4">E</text>
<text x="83.1" y="126.2">5</text>
<text x="84.8" y="126.9">A4</text>
<text x="86.2" y="130">GND</text>
<text x="87.8" y="131.9">7</text>
<text x="92.6" y="130">OE</text>
<text x="93.8" y="131.9">8</text>
<text x="94.7" y="126.9">B4</text>
<text x="97.1" y="126.2">10</text>
<text x="265.6" y="137.4">D</text>
<text x="13.1" y="138.1">D</text>
<text x="13.1" y="153.1">C</text>
<text x="84" y="150.5" transform="rotate(-90 84 150.5)">20</text>
<text x="84.7" y="154.2" transform="rotate(-90 84.7 154.2)">DIO0</text>
<text x="86.3" y="150.5" transform="rotate(-90 86.3 150.5)">19</text>
<text x="87" y="154.2" transform="rotate(-90 87 154.2)">DIO1</text>
<text x="88.5" y="150.5" transform="rotate(-90 88.5 150.5)">18</text>
<text x="89.2" y="154.2" transform="rotate(-90 89.2 154.2)">DIO2</text>
<text x="90.8" y="150.5" transform="rotate(-90 90.8 150.5)">17</text>
<text x="91.5" y="154.2" transform="rotate(-90 91.5 154.2)">DIO3</text>
<text x="93" y="150.5" transform="rotate(-90 93 150.5)">16</text>
<text x="93.7" y="153.8" transform="rotate(-90 93.7 153.8)">RTS</text>
<text x="95.2" y="150.5" transform="rotate(-90 95.2 150.5)">15</text>
<text x="95.9" y="155.5" transform="rotate(-90 95.9 155.5)">ASSOC</text>
<text x="97.5" y="150.5" transform="rotate(-90 97.5 150.5)">14</text>
<text x="98.2" y="154.6" transform="rotate(-90 98.2 154.6)">VREF</text>
<text x="99.7" y="150.5" transform="rotate(-90 99.7 150.5)">13</text>
<text x="102" y="150.6" transform="rotate(-90 102 150.6)">12</text>
<text x="102.7" y="153.8" transform="rotate(-90 102.7 153.8)">CTS</text>
<text x="104.3" y="150.6" transform="rotate(-90 104.3 150.6)">11</text>
<text x="104.9" y="154.2" transform="rotate(-90 104.9 154.2)">DIO4</text>
<text x="265.6" y="152.3">C</text>
<text x="100.4" y="157.1" transform="rotate(-90 100.4 157.1)">ON/SLEEP</text>
<text x="13.1" y="168">B</text>
<text x="84" y="166.1" transform="rotate(-90 84 166.1)">1</text>
<text x="84.7" y="164.3" transform="rotate(-90 84.7 164.3)">VCC</text>
<text x="86.3" y="166.1" transform="rotate(-90 86.3 166.1)">2</text>
<text x="87" y="164.3" transform="rotate(-90 87 164.3)">DOUT</text>
<text x="88.5" y="166.1" transform="rotate(-90 88.5 166.1)">3</text>
<text x="89.2" y="164.3" transform="rotate(-90 89.2 164.3)">DIN</text>
<text x="90.8" y="166.1" transform="rotate(-90 90.8 166.1)">4</text>
<text x="91.4" y="164.3" transform="rotate(-90 91.4 164.3)">DO8</text>
<text x="93" y="166.1" transform="rotate(-90 93 166.1)">5</text>
<text x="93.7" y="164.3" transform="rotate(-90 93.7 164.3)">RESET</text>
<text x="95.2" y="166.1" transform="rotate(-90 95.2 166.1)">6</text>
<text x="95.9" y="164.3" transform="rotate(-90 95.9 164.3)">PWM0/RSSI</text>
<text x="97.5" y="166.1" transform="rotate(-90 97.5 166.1)">7</text>
<text x="98.1" y="164.3" transform="rotate(-90 98.1 164.3)">PWM1</text>
<text x="99.7" y="166.1" transform="rotate(-90 99.7 166.1)">8</text>
<text x="100.4" y="164.3" transform="rotate(-90 100.4 164.3)">N.C.</text>
<text x="102" y="166.1" transform="rotate(-90 102 166.1)">9</text>
<text x="102.6" y="164.3" transform="rotate(-90 102.6 164.3)">DTR/SLEEP_RQ</text>
<text x="104.2" y="166.7" transform="rotate(-90 104.2 166.7)">10</text>
<text x="104.9" y="164.3" transform="rotate(-90 104.9 164.3)">GND</text>
<text x="265.6" y="167.2">B</text>
<text x="13.1" y="182.9">A</text>
<text x="209.2" y="185.6">FILE:</text>
<text x="209.2" y="183.4">TITLE</text>
<text x="236.1" y="185.6">REVISION:</text>
<text x="265.6" y="182.2">A</text>
<text x="19.9" y="189.6">1</text>
<text x="34.8" y="189.6">2</text>
<text x="49.8" y="189.6">3</text>
<text x="64.7" y="189.6">4</text>
<text x="79.6" y="189.6">5</text>
<text x="94.6" y="189.6">6</text>
<text x="109.5" y="189.6">7</text>
<text x="124.5" y="189.6">8</text>
<text x="139.4" y="189.6">9</text>
<text x="154" y="189.6">10</text>
<text x="169" y="189.6">11</text>
<text x="183.9" y="189.6">12</text>
<text x="198.9" y="189.6">13</text>
<text x="209.2" y="187.9">PAGE</text>
<text x="213.8" y="189.6">14</text>
<text x="221.9" y="187.9">OF</text>
<text x="228.7" y="189.6">15</text>
<text x="236.1" y="187.9">DRAWN BY:</text>
<text x="243.7" y="189.6">16</text>
<text x="258.6" y="189.6">17</text>
</g>
<g font-size=".9">
<text x="167.6" y="79.8">MISO</text>
<text x="167.9" y="82.8">SCK</text>
<text x="170.6" y="82.8">MOSI</text>
<text x="171.2" y="79.8">5V</text>
<text x="167.9" y="85.8">RST</text>
<text x="170.8" y="85.8">GND</text>
</g>
<g font-size=".7">
<text x="106.1" y="76.9" transform="rotate(-90 106.1 76.9)">4</text>
<text x="132.2" y="72.8" transform="rotate(-90 132.2 72.8)">4</text>
<text x="139.7" y="72.8" transform="rotate(-90 139.7 72.8)">3</text>
<text x="147.2" y="72.8" transform="rotate(-90 147.2 72.8)">2</text>
<text x="154.6" y="72.8" transform="rotate(-90 154.6 72.8)">1</text>
<text x="106.1" y="82.9" transform="rotate(-90 106.1 82.9)">1</text>
<text x="132.2" y="78.8" transform="rotate(-90 132.2 78.8)">5</text>
<text x="139.7" y="78.8" transform="rotate(-90 139.7 78.8)">6</text>
<text x="147.2" y="78.8" transform="rotate(-90 147.2 78.8)">7</text>
<text x="154.6" y="78.8" transform="rotate(-90 154.6 78.8)">8</text>
<text x="183.8" y="113.9" transform="rotate(-90 183.8 113.9)">2</text>
<text x="183.8" y="119.9" transform="rotate(-90 183.8 119.9)">3</text>
<text x="57.1" y="145.3">1</text>
<text x="63.1" y="145.3">4</text>
<text x="87" y="175.9">2</text>
<text x="93" y="175.9">3</text>
</g>
</svg>
